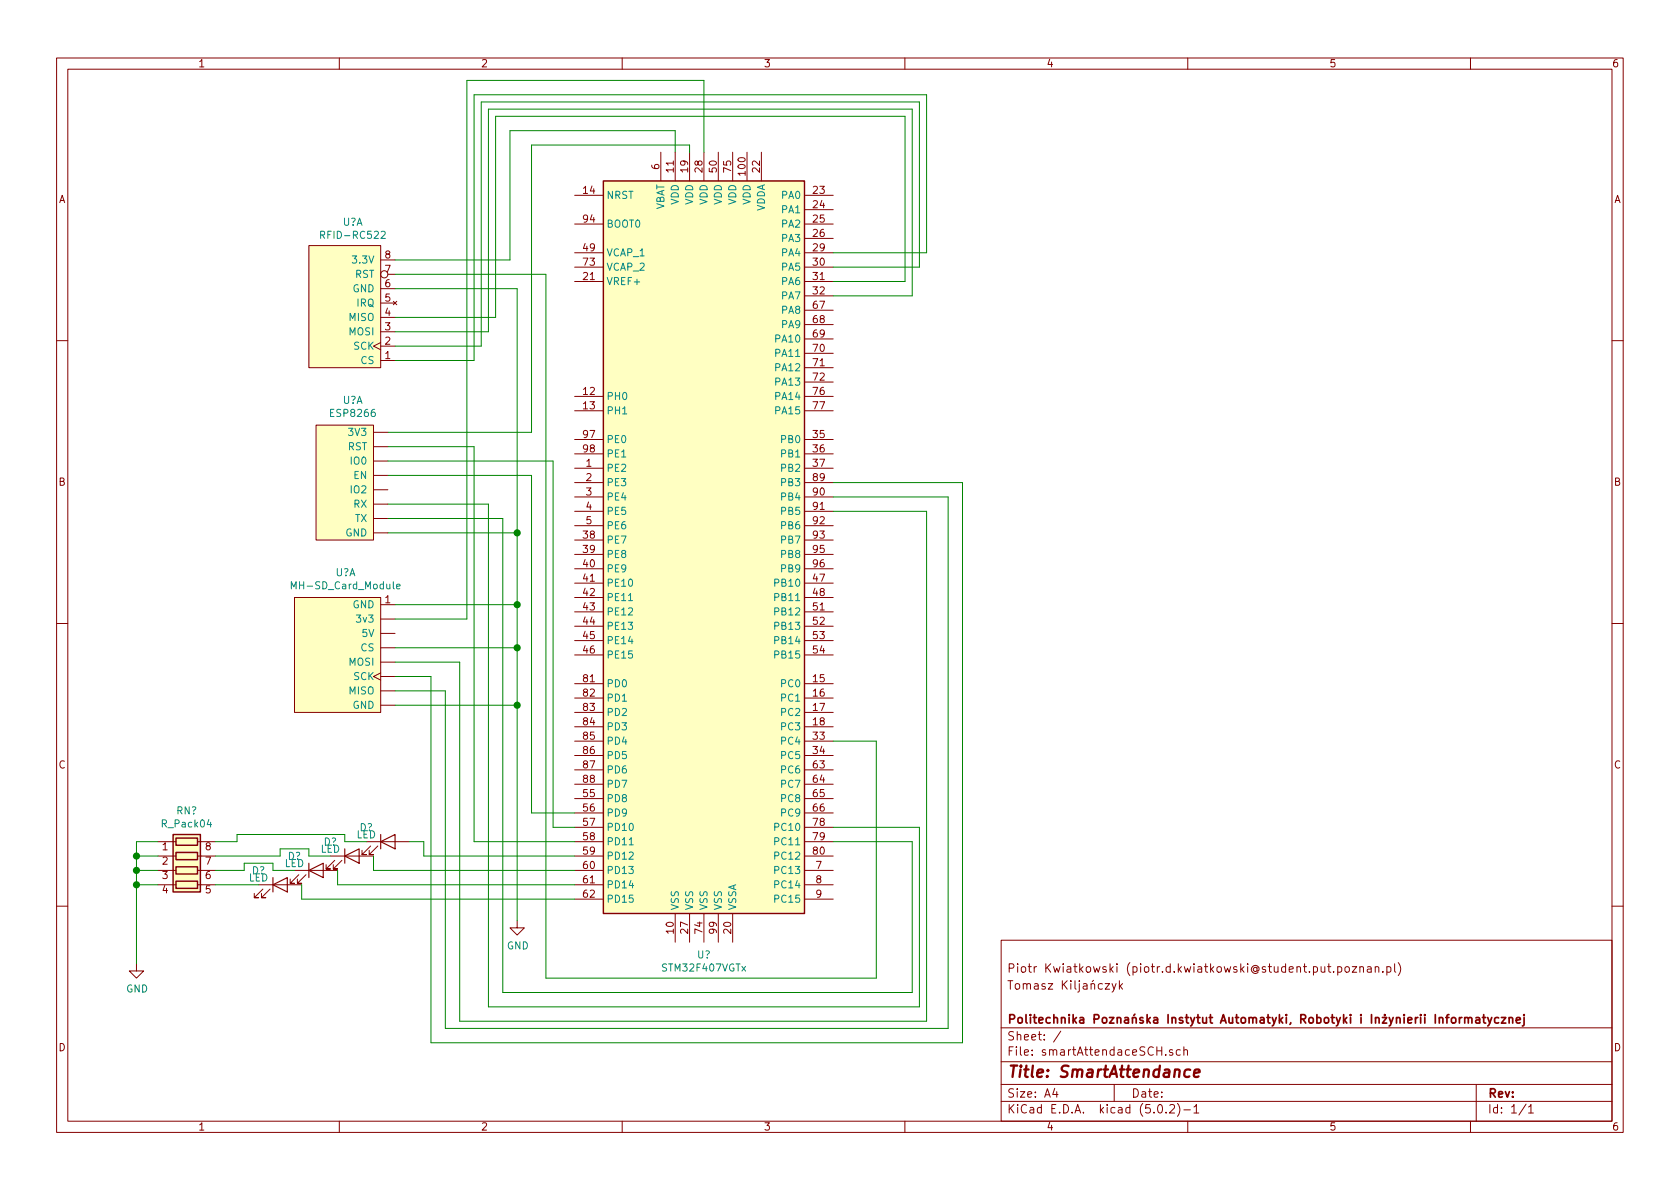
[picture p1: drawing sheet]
<svg xmlns="http://www.w3.org/2000/svg" width="297mm" height="210mm" viewBox="0 0 297 210" stroke-linecap="round" stroke-linejoin="round" font-family="sans-serif">
<g fill="none" stroke="#840000" stroke-width=".18">
<path d="M10 10.3h277v189.9h-277zM12 12.2h273v186.1h-273zM60 10.3v1.9M110 10.3v1.9M160 10.3v1.9M210 10.3v1.9M260 10.3v1.9M101.6 39.6h5.1M101.6 34.5h5.1M116.8 26.9v5.1M119.4 26.9v5.1M121.9 26.9v5.1"/>
<path d="M124.5 26.9v5.1M127 26.9v5.1M129.5 26.9v5.1M132.1 26.9v5.1M134.6 26.9v5.1M142.2 39.6h5.1M142.2 34.5h5.1M142.2 37.1h5.1M54.6 43.4h12.7v21.6h-12.7zM67.3 58.7h2.5M67.3 56.1h2.5M67.3 53.6h2.5"/>
<path d="M67.3 51h2.5M67.3 46h2.5M68.6 48.5h1.2M69.5 53.3l.7 .6M70.2 53.3l-.7 .6M101.6 44.7h5.1M101.6 47.2h5.1M101.6 49.8h5.1M142.2 59.9h5.1M142.2 42.2h5.1M142.2 44.7h5.1M142.2 47.2h5.1"/>
<path d="M142.2 49.8h5.1M142.2 52.3h5.1M142.2 54.9h5.1M142.2 57.4h5.1M10 60.2h2M55.9 75.2h10.1v20.3h-10.1zM66 76.4h2.6M66 79h2.6M67.3 60.6l-1.3 .6 1.3 .6M67.3 63.7h2.5M67.3 61.2h2.5M101.6 70.1h5.1"/>
<path d="M101.6 72.6h5.1M101.6 77.7h5.1M142.2 62.5h5.1M142.2 65h5.1M142.2 67.6h5.1M142.2 70.1h5.1M142.2 72.6h5.1M142.2 77.7h5.1M285 60.2h2M66 84.1h2.6M66 94.2h2.6M66 81.5h2.6"/>
<path d="M66 86.6h2.6M66 89.1h2.6M66 91.7h2.6M101.6 80.3h5.1M101.6 82.8h5.1M101.6 85.3h5.1M101.6 87.9h5.1M101.6 90.4h5.1M101.6 93h5.1M101.6 95.5h5.1M101.6 98h5.1M142.2 80.3h5.1"/>
<path d="M142.2 82.8h5.1M142.2 85.3h5.1M142.2 87.9h5.1M142.2 90.4h5.1M142.2 93h5.1M142.2 95.5h5.1M142.2 98h5.1M10 110.3h2M52.1 105.7h15.2v20.3h-15.2zM67.3 119l-1.3 .6 1.3 .7M67.3 106.9h2.5M67.3 109.5h2.5"/>
<path d="M67.3 112h2.5M67.3 114.5h2.5M67.3 117.1h2.5M67.3 119.6h2.5M101.6 103.1h5.1M101.6 105.7h5.1M101.6 108.2h5.1M101.6 110.7h5.1M101.6 113.3h5.1M101.6 115.8h5.1M101.6 100.6h5.1M142.2 103.1h5.1"/>
<path d="M142.2 105.7h5.1M142.2 108.2h5.1M142.2 110.7h5.1M142.2 113.3h5.1M142.2 115.8h5.1M142.2 100.6h5.1M285 110.3h2M67.3 124.7h2.5M67.3 122.2h2.5M101.6 120.9h5.1M101.6 123.4h5.1M101.6 126h5.1"/>
<path d="M101.6 128.5h5.1M101.6 131.1h5.1M101.6 133.6h5.1M101.6 136.1h5.1M101.6 138.7h5.1M142.2 120.9h5.1M142.2 123.4h5.1M142.2 126h5.1M142.2 128.5h5.1M142.2 131.1h5.1M142.2 133.6h5.1M142.2 136.1h5.1"/>
<path d="M142.2 138.7h5.1M27.9 148.8h3.2M27.9 151.4h3.2M27.9 153.9h3.2M27.9 156.5h3.2M34.9 148.8h3.2M34.9 151.4h3.2M34.9 153.9h3.2M34.9 156.5h3.2M45.7 156.5h7.6M46.5 157.2l-1.5 1.5h.7h-.7v-.7M47.8 157.2l-1.6 1.5h.8h-.8v-.7"/>
<path d="M52.1 153.9h7.6M52.8 154.7l-1.5 1.5h.8h-.8v-.8M54.1 154.7l-1.5 1.5h.7h-.7v-.8M58.4 151.4h7.6M59.2 152.1l-1.5 1.6h.7h-.7v-.8M60.5 152.1l-1.6 1.6h.8h-.8v-.8M64.8 148.8h7.6M65.5 149.6l-1.5 1.5h.8h-.8v-.7M66.8 149.6l-1.5 1.5h.7h-.7v-.7M101.6 146.3h5.1M101.6 148.8h5.1M101.6 151.4h5.1"/>
<path d="M101.6 153.9h5.1M101.6 156.5h5.1M101.6 159h5.1M101.6 141.2h5.1M101.6 143.8h5.1M142.2 146.3h5.1M142.2 148.8h5.1M142.2 151.4h5.1M142.2 153.9h5.1M142.2 156.5h5.1M142.2 159h5.1M142.2 141.2h5.1"/>
<path d="M142.2 143.8h5.1M10 160.2h2M24.1 170.4v1.3h1.3l-1.3 1.3-1.2-1.3h1.2M91.4 162.8v1.3h1.3l-1.3 1.2-1.2-1.2h1.2M119.4 161.5v5.1M121.9 161.5v5.1M124.5 161.5v5.1M127 161.5v5.1M129.5 161.5v5.1M177 166.3h108v32h-108zM194.9 174l-.4-.1-.3 .3 .1 .6 .2 .1 .4-.1M195.4 173.9h.8l-.8 1h.8"/>
<path d="M196.6 173.9l.4 1M197.3 173.9l-.5 1.4-.2 .1M197.9 173.4v1.5M198 174.4l.5 .5M198.5 173.9l-.6 .6M236.5 171l.4-.1 .3 .3v.6l-.3 .1h-.4M236.5 170.9v1.5M237.9 171.1l.2-.2 .4 .2v.7l-.2 .1-.4-.1zM239.1 170.9h.8l-.8 1h.8M240.4 171.1l.2-.2 .4 .1 .1 .9M240.4 170.9v1M241.8 171h.6v.9"/>
<path d="M242.4 171.3l-.5 .1-.2 .2 .1 .3h.1h.5M243.2 171.1l.2-.2 .3 .1 .1 .9M243.2 170.9v1M244.5 171.8v.1M245.2 171l.4-.1 .3 .3v.6l-.3 .1h-.4M245.2 170.9v1.5M246.6 170.4v1.3l.2 .2M247.2 170.2a1.71 1.71 0 0 1 0 2.3M285 160.2h2M60 198.3v1.9M110 198.3v1.9M160 198.3v1.9"/>
<path d="M177 194.8h108M177 191.8h108M177 187.8h108M177 181.8h108M186.5 192.5l-.4 1h1M186.8 193v1M187.6 182.3l-1.3 2M197 191.8v3M204.8 195.5l.4-.2a.94 .94 0 0 1 0 1.5 .79 .79 0 0 1-.4-1.3zM206.1 186.5v.1M206.2 196.7v.1M206.8 195.5l.2-.2h.4l.2 .2 .1 .3-.1 .2-.8 .8h.9"/>
<path d="M207.3 185.7l-.3-.1-.2 .2v.2l.5 .2v.3h-.5M208.2 195.1a1.71 1.71 0 0 1 0 2.3M208.7 185.7l-.4-.1-.3 .3 .1 .6h.6M209.3 185.7l.2-.1 .4 .1 .1 .9M209.3 196.3h1.2M209.3 185.1v1.5M210 198.3v1.9M211.1 195.8l.4-.5v1.5M211.1 196.8h.9M260 198.3v1.9M261 191.8v6.5M269.8 195.2l-1.2 2"/>
<path d="M270.3 195.8l.4-.5v1.5M270.3 196.8h.8"/>
<circle cx="67.9" cy="48.5" r=".63"/>
</g>
<path d="M210.4 189.2a.68 .68 0 0 0-1 .3v.6l.1 .2 .2 .1 .6-.1M211.1 189.8l1-.2v-.4l-.6-.1-.3 .3v.9l.1 .1 .6-.1" fill="none" stroke="#840000" stroke-width=".41"/>
<g fill="none" stroke="#840000" stroke-width=".3">
<path d="M258 179.9v1M258.5 179.9l-.5 .3M259 179.9v1M262.1 179.9h.6M262.3 179.4v1.3l.4 .2M263 179.9l.4 1M263.8 179.9l-.6 1.4-.2 .1M265.5 179.9h.7l-.7 1h.7M266.8 179.9v1M269.5 179.9v1.3l-.3 .2M269.5 179.4v.2M256.7 180.1l.2-.2 .4 .2v.7l-.2 .1-.4-.1z"/>
<path d="M259 180.1l.2-.2 .3 .1 .1 .9M259.6 180.1l.2-.2 .4 .1v.9M261 180h.5l.1 .9M261.6 180.3l-.5 .1-.2 .2 .1 .2 .1 .1 .5-.1M265 180l-.5-.1-.2 .3v.6l.2 .1 .5-.1M266.8 180.1l.2-.2 .4 .1 .1 .9M268.1 180.4l.7-.1v-.3l-.5-.1-.2 .2 .1 .7h.6"/>
</g>
<g fill="#ffffc2" stroke="#ffffc2" stroke-width=".18">
<path d="M106.7 32h35.5v129.5h-35.5z"/>
<path d="M54.6 43.4h12.7v21.6h-12.7z"/>
<path d="M55.9 75.2h10.1v20.3h-10.1z"/>
<path d="M52.1 105.7h15.2v20.3h-15.2z"/>
<path d="M30.6 147.6h4.8v10.1h-4.8z"/>
</g>
<path d="M106.7 32h35.5v129.5h-35.5zM30.6 147.6h4.8v10.1h-4.8zM31.1 148.2h3.8v1.3h-3.8zM31.1 150.7h3.8v1.3h-3.8zM31.1 153.3h3.8v1.3h-3.8zM31.1 155.8h3.8v1.3h-3.8z" fill="none" stroke="#840000" stroke-width=".25"/>
<path d="M56.7 41.5h.6l.1-.5-.2-.1h-.5v1.3M67.4 41l.5-.1 .2 .3-.8 1h.8M51.5 104.1v-1.2l.4 .9 .4-.9v1.2M70.1 103.7l.6-.1v-.3h-.4l-.2 .2 .1 .6h.5M111.1 106.2h.7M111.3 149.4h.7" fill="none" stroke="#008484" stroke-width=".18"/>
<g fill="none" stroke="#008400" stroke-width=".18">
<path d="M119.4 26.9v-3.8h-29.2v22.9h-20.4M121.9 26.9v-1.3h-27.9v50.8h-25.4M124.5 26.9v-12.7h-42v95.3h-12.7M69.8 48.5h26.7v124.5h58.4v-41.9h-7.6M69.8 51h21.6v111.8M147.3 49.8h12.7v-29.2h-72.4v35.5h-17.8M147.3 52.3h14v-33h-74.9v39.4h-16.6M147.3 47.2h15.3v-29.2h-77.5v43.2h-15.3M147.3 44.7h16.5v-27.9h-80v46.9h-14M68.6 79h15.2v69.8h17.8M68.6 89.1h17.8v88.9h76.2v-31.7h-15.3M68.6 91.7h20.3v83.8h72.4v-26.7h-14"/>
<path d="M68.6 84.1h25.4v59.7h7.6M68.6 94.2h22.8M68.6 81.5h29.2v64.8h3.8M147.3 90.4h16.5v90.2h-82.5v-63.5h-11.5M147.3 87.9h20.3v94h-88.9v-59.7h-8.9M147.3 85.3h22.9v99.1h-94v-64.8h-6.4M69.8 106.9h21.6M69.8 114.5h21.6M69.8 124.7h21.6M24.1 151.4h3.8M24.1 153.9h3.8M24.1 156.5h3.8"/>
<path d="M27.9 148.8h-3.8v21.6M38.1 148.8h3.8v-1.2h19.1v1.2h3.8M38.1 151.4h11.4v-1.3h5.1v1.3h3.8M38.1 153.9h5.1v-1.3h5.1v1.3h3.8M38.1 156.5h7.6M53.3 156.5v2.5h48.3M59.7 153.9v2.6h41.9M66 151.4v2.5h35.6M72.4 148.8h2.5v2.6h26.7"/>
</g>
<g fill="#008400" stroke="#008400" stroke-width=".25">
<circle cx="91.4" cy="94.2" r=".51"/>
<circle cx="91.4" cy="106.9" r=".51"/>
<circle cx="91.4" cy="114.5" r=".51"/>
<circle cx="91.4" cy="124.7" r=".51"/>
<circle cx="24.1" cy="151.4" r=".51"/>
<circle cx="24.1" cy="153.9" r=".51"/>
<circle cx="24.1" cy="156.5" r=".51"/>
</g>
<path d="M48.3 156.5l2.5-1.3v2.5zM48.3 155.2v2.5M54.6 153.9l2.5-1.3v2.6zM54.6 152.6v2.6M61 151.4l2.5-1.3v2.5zM61 150.1v2.5M67.3 148.8l2.5-1.2v2.5zM67.3 147.6v2.5" fill="none" stroke="#840000" stroke-width=".2"/>
<text font-size="2.8" fill="#840000" x="178" y="190.5">Title: SmartAttendance</text>
<g font-size="2.1" fill="#840000">
<text x="178" y="172">Piotr Kwiatkowski (piotr.d.kwiatkowski@student.put.poznan.pl)</text>
<text x="178" y="175">Tomasz Kiljaczyk</text>
<text x="178" y="184">Sheet: /</text>
<text x="178" y="181">Politechnika Poznaska Instytut Automatyki, Robotyki i Inynierii Informatycznej</text>
<text x="178" y="186.7">File: smartAttendaceSCH.sch</text>
<text x="178" y="196.9">KiCad E.D.A. kicad (5.0.2)-1</text>
<text x="178" y="194.1">Size: A4</text>
<text x="200" y="194.1">Date:</text>
<text x="263" y="194.1">Rev:</text>
<text x="263" y="196.9">Id: 1/1</text>
</g>
<g font-size="1.8" fill="#840000">
<text x="35" y="11.9">1</text>
<text x="85" y="11.9">2</text>
<text x="135" y="11.9">3</text>
<text x="185" y="11.9">4</text>
<text x="235" y="11.9">5</text>
<text x="285" y="11.9">6</text>
<text x="116.6" y="29.9" transform="rotate(-90 116.6 29.9)">6</text>
<text x="10.4" y="35.9">A</text>
<text x="103.2" y="34.3">14</text>
<text x="119.1" y="30.4" transform="rotate(-90 119.1 30.4)">11</text>
<text x="121.7" y="30.4" transform="rotate(-90 121.7 30.4)">19</text>
<text x="124.2" y="30.4" transform="rotate(-90 124.2 30.4)">28</text>
<text x="126.7" y="30.4" transform="rotate(-90 126.7 30.4)">50</text>
<text x="129.3" y="30.4" transform="rotate(-90 129.3 30.4)">75</text>
<text x="131.8" y="30.9" transform="rotate(-90 131.8 30.9)">100</text>
<text x="134.4" y="30.4" transform="rotate(-90 134.4 30.4)">22</text>
<text x="143.8" y="34.3">23</text>
<text x="285.4" y="35.9">A</text>
<text x="103.2" y="39.4">94</text>
<text x="143.8" y="36.8">24</text>
<text x="143.8" y="39.4">25</text>
<text x="143.8" y="41.9">26</text>
<text x="68.1" y="45.7">8</text>
<text x="103.2" y="44.4">49</text>
<text x="103.2" y="47">73</text>
<text x="143.8" y="44.4">29</text>
<text x="143.8" y="47">30</text>
<text x="68.1" y="53.3">5</text>
<text x="68.1" y="50.8">6</text>
<text x="68.1" y="48.3">7</text>
<text x="103.2" y="49.5">21</text>
<text x="143.8" y="49.5">31</text>
<text x="143.8" y="52.1">32</text>
<text x="68.1" y="58.4">3</text>
<text x="68.1" y="55.9">4</text>
<text x="143.8" y="59.7">69</text>
<text x="143.8" y="54.6">67</text>
<text x="143.8" y="57.1">68</text>
<text x="68.1" y="63.5">1</text>
<text x="68.1" y="61">2</text>
<text x="143.8" y="62.2">70</text>
<text x="143.8" y="64.8">71</text>
<text x="103.2" y="69.8">12</text>
<text x="143.8" y="67.3">72</text>
<text x="143.8" y="69.8">76</text>
<text x="103.2" y="77.5">97</text>
<text x="103.2" y="72.4">13</text>
<text x="143.8" y="72.4">77</text>
<text x="143.8" y="77.5">35</text>
<text x="103.2" y="80">98</text>
<text x="103.7" y="82.5">1</text>
<text x="143.8" y="80">36</text>
<text x="143.8" y="82.5">37</text>
<text x="10.4" y="85.9">B</text>
<text x="103.7" y="85.1">2</text>
<text x="103.7" y="87.6">3</text>
<text x="143.8" y="85.1">89</text>
<text x="143.8" y="87.6">90</text>
<text x="285.4" y="85.9">B</text>
<text x="103.2" y="95.2">38</text>
<text x="103.7" y="90.2">4</text>
<text x="103.7" y="92.7">5</text>
<text x="143.8" y="90.2">91</text>
<text x="143.8" y="92.7">92</text>
<text x="143.8" y="95.2">93</text>
<text x="103.2" y="97.8">39</text>
<text x="103.2" y="100.3">40</text>
<text x="143.8" y="97.8">95</text>
<text x="143.8" y="100.3">96</text>
<text x="68.1" y="106.7">1</text>
<text x="103.2" y="102.9">41</text>
<text x="103.2" y="105.4">42</text>
<text x="103.2" y="107.9">43</text>
<text x="143.8" y="102.9">47</text>
<text x="143.8" y="105.4">48</text>
<text x="143.8" y="107.9">51</text>
<text x="103.2" y="110.5">44</text>
<text x="103.2" y="113">45</text>
<text x="143.8" y="110.5">52</text>
<text x="143.8" y="113">53</text>
<text x="103.2" y="115.6">46</text>
<text x="143.8" y="115.6">54</text>
<text x="103.2" y="120.6">81</text>
<text x="103.2" y="123.2">82</text>
<text x="103.2" y="125.7">83</text>
<text x="143.8" y="120.6">15</text>
<text x="143.8" y="123.2">16</text>
<text x="143.8" y="125.7">17</text>
<text x="103.2" y="128.3">84</text>
<text x="103.2" y="130.8">85</text>
<text x="143.8" y="128.3">18</text>
<text x="143.8" y="130.8">33</text>
<text x="10.4" y="135.9">C</text>
<text x="103.2" y="133.3">86</text>
<text x="103.2" y="135.9">87</text>
<text x="143.8" y="133.3">34</text>
<text x="143.8" y="135.9">63</text>
<text x="285.4" y="135.9">C</text>
<text x="103.2" y="138.4">88</text>
<text x="103.2" y="141">55</text>
<text x="103.2" y="143.5">56</text>
<text x="143.8" y="138.4">64</text>
<text x="143.8" y="141">65</text>
<text x="143.8" y="143.5">66</text>
<text x="103.2" y="146">57</text>
<text x="103.2" y="148.6">58</text>
<text x="143.8" y="146">78</text>
<text x="143.8" y="148.6">79</text>
<text x="28.7" y="150.4">1</text>
<text x="28.7" y="152.9">2</text>
<text x="28.7" y="155.4">3</text>
<text x="36.3" y="155.4">6</text>
<text x="36.3" y="152.9">7</text>
<text x="36.3" y="150.4">8</text>
<text x="103.2" y="151.1">59</text>
<text x="103.2" y="153.7">60</text>
<text x="143.8" y="151.1">80</text>
<text x="144.3" y="153.7">7</text>
<text x="28.7" y="158">4</text>
<text x="36.3" y="158">5</text>
<text x="103.2" y="156.2">61</text>
<text x="103.2" y="158.7">62</text>
<text x="144.3" y="156.2">8</text>
<text x="144.3" y="158.7">9</text>
<text x="119.1" y="165" transform="rotate(-90 119.1 165)">10</text>
<text x="121.7" y="165" transform="rotate(-90 121.7 165)">27</text>
<text x="124.2" y="165" transform="rotate(-90 124.2 165)">74</text>
<text x="126.7" y="165" transform="rotate(-90 126.7 165)">99</text>
<text x="129.3" y="165" transform="rotate(-90 129.3 165)">20</text>
<text x="10.4" y="185.9">D</text>
<text x="285.4" y="185.9">D</text>
<text x="35" y="199.9">1</text>
<text x="85" y="199.9">2</text>
<text x="135" y="199.9">3</text>
<text x="185" y="199.9">4</text>
<text x="235" y="199.9">5</text>
<text x="285" y="199.9">6</text>
</g>
<g font-size="1.8" fill="#008484">
<text x="107.2" y="35.2">NRST</text>
<text x="138.3" y="35.2">PA0</text>
<text x="60.6" y="39.9">U?A</text>
<text x="107.2" y="40.3">BOOT0</text>
<text x="117.5" y="37.3" transform="rotate(-90 117.5 37.3)">VBAT</text>
<text x="120" y="36.2" transform="rotate(-90 120 36.2)">VDD</text>
<text x="122.6" y="36.2" transform="rotate(-90 122.6 36.2)">VDD</text>
<text x="125.1" y="36.2" transform="rotate(-90 125.1 36.2)">VDD</text>
<text x="127.6" y="36.2" transform="rotate(-90 127.6 36.2)">VDD</text>
<text x="130.2" y="36.2" transform="rotate(-90 130.2 36.2)">VDD</text>
<text x="132.7" y="36.2" transform="rotate(-90 132.7 36.2)">VDD</text>
<text x="135.3" y="37.5" transform="rotate(-90 135.3 37.5)">VDDA</text>
<text x="138.3" y="37.7">PA1</text>
<text x="138.3" y="40.3">PA2</text>
<text x="57.3" y="42.2">RFID-RC522</text>
<text x="62.7" y="46.6">3.3V</text>
<text x="107.2" y="45.3">VCAP_1</text>
<text x="107.2" y="47.9">VCAP_2</text>
<text x="138.3" y="42.8">PA3</text>
<text x="138.3" y="45.3">PA4</text>
<text x="138.3" y="47.9">PA5</text>
<text x="62.4" y="51.7">GND</text>
<text x="62.8" y="49.1">RST</text>
<text x="107.2" y="50.4">VREF+</text>
<text x="138.3" y="50.4">PA6</text>
<text x="138.3" y="53">PA7</text>
<text x="61.8" y="59.3">MOSI</text>
<text x="61.8" y="56.8">MISO</text>
<text x="63.1" y="54.2">IRQ</text>
<text x="138.3" y="55.5">PA8</text>
<text x="138.3" y="58">PA9</text>
<text x="62.6" y="61.8">SCK</text>
<text x="63.8" y="64.4">CS</text>
<text x="137.3" y="60.6">PA10</text>
<text x="137.3" y="63.1">PA11</text>
<text x="137.3" y="65.7">PA12</text>
<text x="60.6" y="71.4">U?A</text>
<text x="107.2" y="70.7">PH0</text>
<text x="137.3" y="68.2">PA13</text>
<text x="137.3" y="70.7">PA14</text>
<text x="58.6" y="73.7">ESP8266</text>
<text x="61.9" y="77.1">3V3</text>
<text x="107.2" y="73.3">PH1</text>
<text x="137.3" y="73.3">PA15</text>
<text x="61.5" y="79.6">RST</text>
<text x="62.2" y="82.2">IO0</text>
<text x="107.2" y="78.4">PE0</text>
<text x="107.2" y="80.9">PE1</text>
<text x="107.2" y="83.4">PE2</text>
<text x="138.3" y="78.4">PB0</text>
<text x="138.3" y="80.9">PB1</text>
<text x="138.3" y="83.4">PB2</text>
<text x="62.2" y="87.2">IO2</text>
<text x="62.6" y="84.7">EN</text>
<text x="62.6" y="89.8">RX</text>
<text x="107.2" y="86">PE3</text>
<text x="107.2" y="88.5">PE4</text>
<text x="138.3" y="86">PB3</text>
<text x="138.3" y="88.5">PB4</text>
<text x="61.1" y="94.9">GND</text>
<text x="62.8" y="92.3">TX</text>
<text x="107.2" y="91.1">PE5</text>
<text x="107.2" y="93.6">PE6</text>
<text x="138.3" y="91.1">PB5</text>
<text x="138.3" y="93.6">PB6</text>
<text x="59.3" y="101.9">U?A</text>
<text x="107.2" y="96.1">PE7</text>
<text x="107.2" y="98.7">PE8</text>
<text x="107.2" y="101.2">PE9</text>
<text x="138.3" y="96.1">PB7</text>
<text x="138.3" y="98.7">PB8</text>
<text x="138.3" y="101.2">PB9</text>
<text x="52.1" y="104.2">MH-SD_Card_Module</text>
<text x="62.4" y="107.6">GND</text>
<text x="107.2" y="103.8">PE10</text>
<text x="107.2" y="106.3">PE11</text>
<text x="137.3" y="103.8">PB10</text>
<text x="137.3" y="106.3">PB11</text>
<text x="63.3" y="110.1">3v3</text>
<text x="64.1" y="112.6">5V</text>
<text x="107.2" y="108.8">PE12</text>
<text x="107.2" y="111.4">PE13</text>
<text x="107.2" y="113.9">PE14</text>
<text x="137.3" y="108.8">PB12</text>
<text x="137.3" y="111.4">PB13</text>
<text x="137.3" y="113.9">PB14</text>
<text x="61.8" y="117.7">MOSI</text>
<text x="63.8" y="115.2">CS</text>
<text x="107.2" y="116.5">PE15</text>
<text x="137.3" y="116.5">PB15</text>
<text x="61.8" y="122.8">MISO</text>
<text x="62.4" y="125.3">GND</text>
<text x="62.6" y="120.3">SCK</text>
<text x="107.2" y="121.5">PD0</text>
<text x="107.2" y="124.1">PD1</text>
<text x="138.3" y="121.5">PC0</text>
<text x="138.3" y="124.1">PC1</text>
<text x="107.2" y="126.6">PD2</text>
<text x="107.2" y="129.2">PD3</text>
<text x="107.2" y="131.7">PD4</text>
<text x="138.3" y="126.6">PC2</text>
<text x="138.3" y="129.2">PC3</text>
<text x="138.3" y="131.7">PC4</text>
<text x="107.2" y="134.2">PD5</text>
<text x="107.2" y="136.8">PD6</text>
<text x="138.3" y="134.2">PC5</text>
<text x="138.3" y="136.8">PC6</text>
<text x="107.2" y="139.3">PD7</text>
<text x="107.2" y="141.9">PD8</text>
<text x="138.3" y="139.3">PC7</text>
<text x="138.3" y="141.9">PC8</text>
<text x="28.9" y="146.3">R_Pack04</text>
<text x="31.2" y="144">RN?</text>
<text x="57.3" y="149.5">D?</text>
<text x="63" y="148.3">LED</text>
<text x="63.6" y="147">D?</text>
<text x="107.2" y="146.9">PD10</text>
<text x="107.2" y="149.5">PD11</text>
<text x="107.2" y="144.4">PD9</text>
<text x="137.3" y="146.9">PC10</text>
<text x="137.3" y="149.5">PC11</text>
<text x="138.3" y="144.4">PC9</text>
<text x="44" y="155.9">LED</text>
<text x="44.6" y="154.6">D?</text>
<text x="50.3" y="153.3">LED</text>
<text x="50.9" y="152.1">D?</text>
<text x="56.7" y="150.8">LED</text>
<text x="107.2" y="152">PD12</text>
<text x="107.2" y="154.6">PD13</text>
<text x="137.3" y="152">PC12</text>
<text x="137.3" y="154.6">PC13</text>
<text x="107.2" y="157.1">PD14</text>
<text x="107.2" y="159.6">PD15</text>
<text x="120" y="161" transform="rotate(-90 120 161)">VSS</text>
<text x="122.6" y="161" transform="rotate(-90 122.6 161)">VSS</text>
<text x="125.1" y="161" transform="rotate(-90 125.1 161)">VSS</text>
<text x="127.6" y="161" transform="rotate(-90 127.6 161)">VSS</text>
<text x="130.2" y="161" transform="rotate(-90 130.2 161)">VSSA</text>
<text x="137.3" y="157.1">PC14</text>
<text x="137.3" y="159.6">PC15</text>
<text x="89.6" y="167.9">GND</text>
<text x="117.3" y="171.8">STM32F407VGTx</text>
<text x="123.3" y="169.5">U?</text>
<text x="22.3" y="175.5">GND</text>
</g>
</svg>
